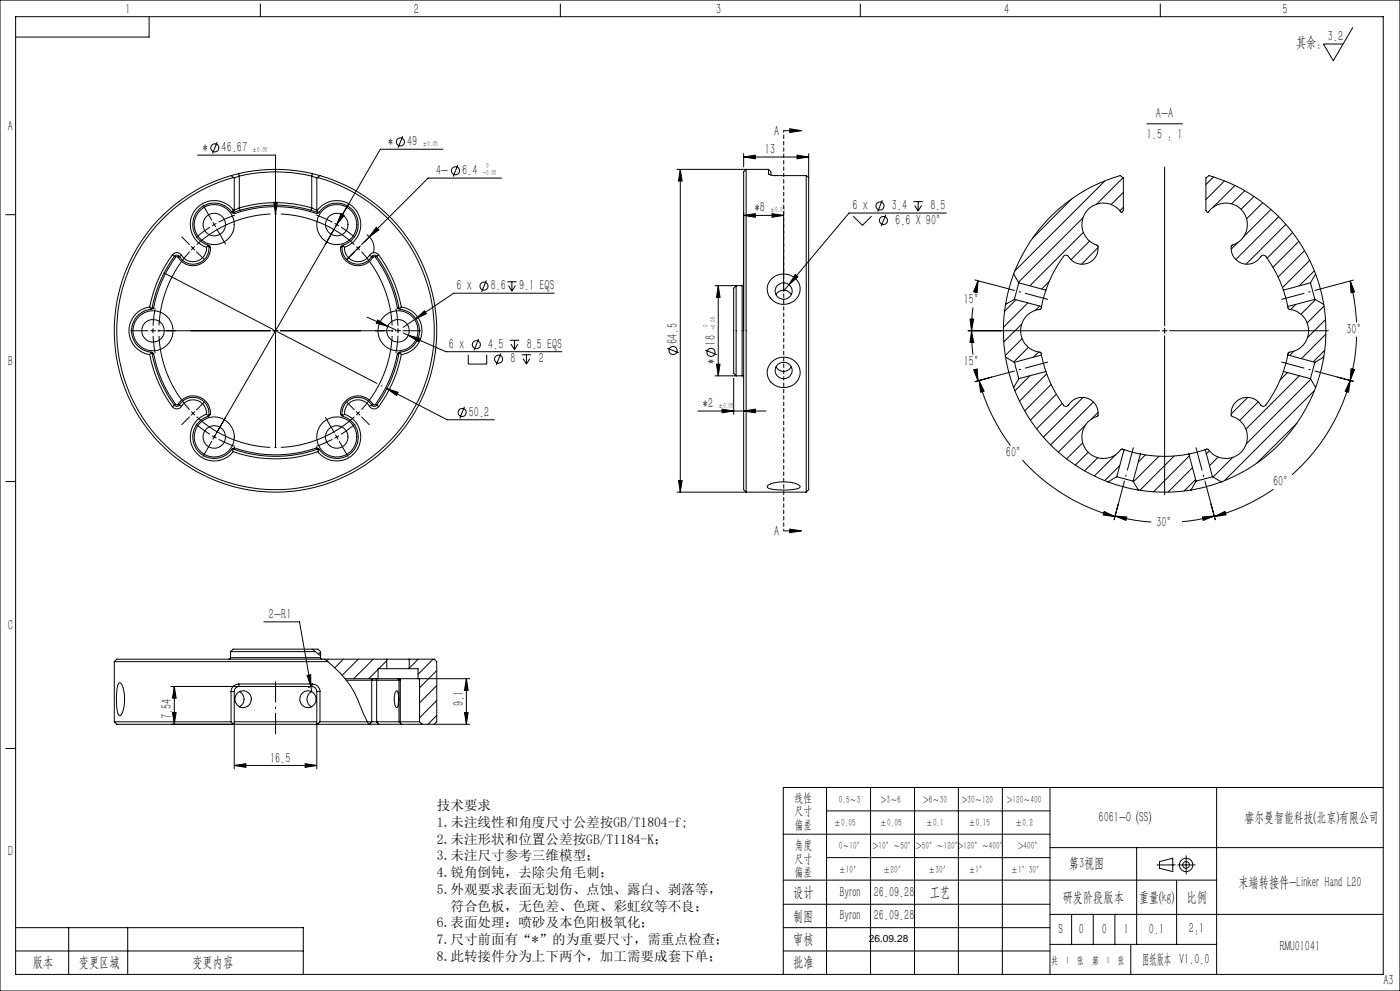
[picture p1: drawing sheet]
<svg xmlns="http://www.w3.org/2000/svg" width="420mm" height="297mm" viewBox="0 0 420 297" stroke-linecap="round" stroke-linejoin="round" font-family="sans-serif">
<g fill="none" stroke="#000" stroke-width=".3">
<path d="M0 0h420v297h-420zM4.7 5h410.3v287h-410.3zM44.7 5v6.1h-40M78.1 1.2v3.8M168.1 1.2v3.8M258.1 1.2v3.8M348.1 1.2v3.8M405.9 8.2l-5.9 10-3-5h5.9M235.1 39.2h5.3M236.9 38.6l3.5 .6-3.5 .5zM344 37.1h10.8M59.3 46.5h23.4v87.6"/>
<path d="M65.2 42.6l-1.5 3.4M69.3 52.6a48.4 48.4 0 0 0-26.1 74.5 48.4 48.4 0 0 0 78.9 0 48.4 48.4 0 0 0-26.1-74.5M69.3 52.6l.8 .6M70.1 53.2a47.6 47.6 0 0 0-26.4 73.3 47.6 47.6 0 0 0 77.9 0 47.6 47.6 0 0 0-26.4-73.3M70.1 53.2l.2 .1M70.3 53.3v9.7M71.6 52l-2.3 .6M71.6 52a48.6 48.6 0 0 1 22.1 0M71.6 52l.2 .8M71.8 52.8l-1.5 .5M71.8 52.8a47.1 47.1 0 0 1 21.7 0M71.8 52.8v9.5"/>
<path d="M93.5 52.8l1.5 .5M93.5 52.8v9.5M93.7 52l2.3 .6M93.7 52l-.2 .8M95 53.3v9.7M95.2 53.2l-.2 .1M96 52.6l-.8 .6M120.8 40.8l-1.4 3.5M132.9 44.7h-18.8l-13.1 22.6M137.3 49.5l-1.3 3.4M150.5 53.4h-22.1l-19.9 19.9M203.1 50.8h27.4"/>
<path d="M204.1 50.8l.5 3.5h-1zM204.1 50.8v96.7M223.1 47.1l3.5-.6v1.1zM223.1 46v4M223.1 47.1h19.5M223.8 50.8v96.7l-.7-.7v-95.3zM230.5 50.8v1.2M230.5 52l.7 .5 1.1 .1h9.6M230.5 50.8l.8 .7v.9M230.5 52l.3 .3M239.1 46.5l3.5 .6-3.5 .5zM241.9 52.6v94.9"/>
<path d="M241.9 52.6l.7 .6M242.6 53.2v93.6l-.7 .7M242.6 46v7.2M321.7 59.4l-12 12.1M331.5 54.2l-27.1 27M336.9 53.3l-7.9 7.9M337 57.6l-3.7 3.7M349.4 50v47.6M364.1 53l-2.3 2.3M367.3 54.2l-5.5 5.6M370.5 55.6l-6.5 6.5M373.4 57.1l-3.9 4"/>
<path d="M376.2 58.9l-3.9 3.8M1.7 64.3h3M51.7 76.4a1.65 1.65 0 0 1 2.8 .1M51.7 76.4a38.8 38.8 0 0 0-6.8 15.6M51.7 76.4l.6 .4M52.3 76.8a37.9 37.9 0 0 0-6.7 15.6M52.3 76.8a.9 .9 0 0 1 1.5 .1M52.3 76.8l.4 .3M52.7 77.1a37.7 37.7 0 0 0-6.6 15.1M52.7 77.1l.4-.2 .3 .2M53.8 76.9l-.4 .2M54.5 76.5l-.7 .4"/>
<path d="M54.5 71l2.3 2.3M57.4 73.9l1 1M58.5 73.9l-1.1 1M58.9 75.5l2.4 2.3M60.9 61.5l2.6 4.5M61.9 74.1a4 4 0 0 1-2.8 4.1 4 4 0 0 1-4.6-1.7M62.5 73.5l.6 .6M62.6 73.6l.1 .2M62.6 73.6l-.7 .5M62.7 73.8a4.8 4.8 0 0 1-3.2 5.1 4.8 4.8 0 0 1-5.7-2M62.7 73.8l.4 .3M63 68.1l-4.2 3.1"/>
<path d="M63.1 74.1a5.2 5.2 0 0 1-3.6 5.3 5.2 5.2 0 0 1-6.1-2.3M63.9 66.7l.8 1.2M64.9 67l-1.3 .7M65 68.6l2.7 4.6M69.6 63.6l.7 .4M69.7 63.7a6.5 6.5 0 0 0-10.6-.2 6.5 6.5 0 0 0 3.5 10.1M69.7 63.7h.1M70 62.9a7.2 7.2 0 0 0-11.6 .2 7.2 7.2 0 0 0 3.5 11M70 62.9l-.3 .8M70 63.7h-.2M70 63.7l.3 .3M70.3 62.8l-.3 .1"/>
<path d="M70.3 63l-.5 .7M70.3 64a37.2 37.2 0 0 1 24.7 0M70.4 64.5l-4.8 2.1M71.8 62.3l-1.5 .7M71.8 62.3a38.5 38.5 0 0 1 21.7 0M71.8 62.3l.2 .7M72 63l-2 .7M72 63a37 37 0 0 1 21.3 0M82.1 60.6h1.1l-.5 3.5zM93.3 63l2 .7M93.5 62.3l1.5 .7M93.5 62.3l-.2 .7"/>
<path d="M94.9 64.5l4.8 2.1M95 63l.1 .2M95.1 63.2a7.2 7.2 0 0 1 11.7-.2 7.2 7.2 0 0 1-3.4 11.1M95.1 63.2l.4 .5M95.3 63.7h.2M95.3 63.7l-.3 .3M95.5 63.7a6.7 6.7 0 0 1 10.5-.5 6.5 6.5 0 0 1-3.3 10.4M95.7 63.6l-.7 .4M100.4 67l.6 .3M101 67.3l.7 .4M101 67.3l-36.7 63.6M101 67.3l-.4 .6"/>
<path d="M101.4 66.7l-.4 .6M102.2 74.1a5.2 5.2 0 0 0 3.7 5.3 5.2 5.2 0 0 0 6-2.3M102.3 64l1 .6-2.3 2.7zM102.3 68.1l4.2 3.1M102.6 73.8a4.8 4.8 0 0 0 3.2 5.1 4.8 4.8 0 0 0 5.7-2M102.6 73.8l-.4 .3M102.7 73.6l-.1 .2M102.7 73.6l.7 .5M102.8 73.5l-.6 .6M103.4 74.1a4 4 0 0 0 2.8 4.1 4 4 0 0 0 4.6-1.7M104.4 61.5l-2.6 4.5M106.9 73.9l.5 .5"/>
<path d="M107.4 74.4l.5 .5M107.4 74.4l-.5 .5M108.1 73.7l-4.1 4.1M110 70.4a4.8 4.8 0 0 1 2 5.5M110.8 76.5l.7 .4M111.5 76.9l.4 .2M112.6 77.1a37.7 37.7 0 0 1 6.6 15.1M112.6 77.1l-.3-.2-.4 .2M112.9 68.1l.8 .8-2.9 2.1zM113 76.8a.9 .9 0 0 0-1.5 .1M113 76.8a37.9 37.9 0 0 1 6.7 15.6M113 76.8l-.4 .3"/>
<path d="M113.6 76.4a1.65 1.65 0 0 0-2.8 .1M113.6 76.4a38.8 38.8 0 0 1 6.8 15.6M113.6 76.4l-.6 .4M223.1 64.6l3.5-.6v1.1zM223.1 63.6v35.5M223.1 64.6h12M231.6 64l3.5 .6-3.5 .5zM235.1 63.6v23.6l19.6-23.4h29.2M255.9 64.8l2.8 2.8 2.8-2.8M264.7 60l-1.4 3.5M265.7 64.3l-1.4 3.5M274 60.4h2.8"/>
<path d="M274.4 61.6l1 1.6M275.4 60.4v2.8M276.5 61.6l-1.1 1.6M324.9 65.3l-19.4 19.3M325 69.6l-16 16.1M326.9 72.2l-5.6 5.6M329.4 74.2l-5 5M337 62.1l-1 1.1M371.4 72.6l-2 2.1M378.8 60.7l-4.8 4.9M381.3 62.8l-8.2 8.1M383.6 64.9l-12.9 12.9"/>
<path d="M385.8 67.2l-12 12M387.8 69.7l-7.7 7.7M389.7 72.3l-7.8 7.8M391.4 75.1l-8 7.9M392.9 78l-8.2 8.2M39.2 99.1h5.2M44.9 92a7.2 7.2 0 0 0-6.2 7.1 7.2 7.2 0 0 0 6.2 7.2M44.9 92l.6 .6M45.2 99.1h1.4M45.5 92.6a6.5 6.5 0 0 0-6.1 6.5 6.5 6.5 0 0 0 6.1 6.6M45.6 92.4l-.1 .2M45.9 98.4v1.5"/>
<path d="M46.1 92.2l-.5 .2M46.1 92.2l-.8 .5M46.5 92.4l-.6 5.2M47.4 99.1h33.7M49.2 81.8l32.8 17M81.9 99.1h1.5M83.3 99.5l29.8 15.4M84.1 99.1h33.8M110.1 95.1l6.2 2.7M113.3 95.9l3 1.9-3.4-.9zM116.3 97.8l2.4 1M118.6 99.1h1.6"/>
<path d="M118.8 92.4l.6 5.2M119.2 92.2l.8 .5M119.2 92.2l.5 .2M119.4 98.4v.7M119.4 99.1v.8M119.7 99l-.3 .1M119.7 92.4l.1 .2M119.8 92.6a6.5 6.5 0 0 1 6.1 6.5 6.5 6.5 0 0 1-6.1 6.6M120.4 92a7.2 7.2 0 0 1 6.2 7.1 7.2 7.2 0 0 1-6.2 7.2M120.4 92l-.6 .6M120.9 99.1h5.3M121 99.8l1.5 .7"/>
<path d="M124.7 95.5l2.7-2.4 .6 .9zM145.9 84l-1.4 3.5M152.2 84.5h2.7M152.5 85.6l1.1 1.6M153.6 84.5v2.7M154.6 85.6l-1 1.6M166.3 87.9h-30.2l-15.2 10.2M214.5 85.6h8.1M215.5 85.6l.5 3.5h-1.1zM215.5 85.6v27M220.8 85.6v27l-.7-.7v-25.5zM222.6 85.6v27"/>
<path d="M223.1 85.2l-.5 .4M231.7 83.3a5 5 0 0 1 5.3-.9 5 5 0 0 1 3 4.5 4.9 4.9 0 0 1-5.4 4.3 4.9 4.9 0 0 1-4.4-5.4 4.8 4.8 0 0 1 1.5-2.5zM232.9 88.3a2.57 2.57 0 0 1 4.5 0M238.5 82.3l.9 .7-2.7 2.3zM290.4 99.1h57.5M291 95.6h1.1l-.6 3.5zM291.5 99.1l.6 3.5-1.1 .1zM291.5 99.1l.4 7.2M291.9 92.1l-.4 7M292.5 83.9l5 1.3M293.4 84.1l-.2 3.6-1.1-.3zM293.4 84.1l-.8 3.7"/>
<path d="M301.7 91.2a49.5 49.5 0 0 0 0 15.8M304.1 82.1v.2a47.8 47.8 0 0 0-2.4 8.9M304.1 82.1a48.4 48.4 0 0 1 32-29.5l.9 .7v9.7l-.5 .7a6.5 6.5 0 0 0-10.7-.1 6.5 6.5 0 0 0 3.6 10.1 4.8 4.8 0 0 1-3.4 5.3 4.8 4.8 0 0 1-5.7-2.4l-.9-.1a33.4 33.4 0 0 0-5.6 10.5M304.1 82.1l1.5 2.7M304.3 89.7l-2.6 1.5M304.3 89.7l8.2 2.2M304.8 89.8l-3.4 3.5M305.6 84.8l-1.3 4.9M305.6 84.8l8.2 2.2M306.5 97.1l-5.4 5.4M308.4 90.8l-7.4 7.3M311.9 91.7l-1.3 1.3"/>
<path d="M312.5 91.9l-.2 .6a6.6 6.6 0 0 0-4.5 10.9 10.1 10.1 0 0 0 4.5 2.3l.2 .7M313.8 87l-1.3 4.9M314.7 84.4l-2.2 2.2M348.7 99.1h1.4M349.4 98.4v1.5M350.9 99.1h47.6M385 87l1.3 4.9M386.3 91.9l.2 .6a6.6 6.6 0 0 1 4.4 10.9 10.1 10.1 0 0 1-4.4 2.3l-.2 .7M388.7 91.2l-1.5 1.6M393.1 84.8l1.4 4.9M393.1 84.8l-8.1 2.2M394.3 81.2l-4.5 4.5"/>
<path d="M394.5 89.7l2.6 1.5M394.5 89.7l-8.2 2.2M394.7 89.8l-4.4 4.4M394.7 82.1v.2a47.4 47.4 0 0 1 2.4 8.9M394.7 82.1a48.4 48.4 0 0 0-32-29.5l-.9 .7v9.7l.5 .7a6.5 6.5 0 0 1 10.7-.1 6.5 6.5 0 0 1-3.6 10.1 4.8 4.8 0 0 0 3.3 5.3 4.8 4.8 0 0 0 5.8-2.4l.9-.1a33.4 33.4 0 0 1 5.6 10.5M394.7 82.1l-1.6 2.7M397.1 91.2a49.5 49.5 0 0 1 0 15.8M397.2 91.8l-5.1 5M397.7 95.8l-5.4 5.4M405.1 84.2l1.3 3.3-1.1 .2zM405.1 84.2l1.2 5.6 .7 6.8M406 84l-4.7 1.2"/>
<path d="M44.9 106.3a38.5 38.5 0 0 0 6.8 15.6M45.3 105.5l.8 .5M45.5 105.7l.1 .2M45.5 105.7l-.6 .6M45.6 105.9a38.1 38.1 0 0 0 6.7 15.5M45.6 105.9l.5 .1M45.9 100.6l.6 5.2M46.1 106a37.3 37.3 0 0 0 6.6 15.2M114.4 115.6l.2 .1M116 116.4h.1M116.1 116.4l3.4 1.2-.5 .9zM116.1 116.4l18 9.4h14.2"/>
<path d="M119.2 106a37.3 37.3 0 0 1-6.6 15.2M119.4 100.6l-.6 5.2M119.7 105.9a38.1 38.1 0 0 1-6.7 15.5M119.7 105.9l-.5 .1M119.8 105.7l-.1 .2M119.8 105.7l.6 .6M120 105.5l-.8 .5M120.4 106.3a38.5 38.5 0 0 1-6.8 15.6M122.5 100.5l3.4 .9-.4 1zM122.5 100.5l11.3 4.9h34.8M140.5 106.3v2.8h5.5v-2.8M143.6 101.6l-1.4 3.4"/>
<path d="M150.3 105.9l-1.4 3.5M153 102h2.7M153.3 103.1l1 1.7M154.3 102v2.8M155.4 103.1l-1.1 1.7M156.6 106.3h2.7M156.9 107.5l1 1.6M157.9 106.3v2.8M159 107.5l-1.1 1.6M200.2 104.4l3.5 1.4M211.6 104.9l3.4 1.4M214.5 112.6h8.1"/>
<path d="M214.9 109.1h1.1l-.5 3.5zM220.1 113.4v10.8M222.6 112.6l.5 .5M231.5 108.5a4.9 4.9 0 0 1 6-.9 4.9 4.9 0 0 1 2.2 5.6 5 5 0 0 1-5.3 2.9 5 5 0 0 1-4.2-4.3 4.5 4.5 0 0 1 1.3-3.3zM232.8 109.9a2.53 2.53 0 0 0 2.3 1.4 2.53 2.53 0 0 0 2.2-1.3M292.1 110.8l1.1-.2 .2 3.5zM292.6 110.6l.8 3.5M292.7 114.3l4.8-1.3-5 1.4M293.7 114l1.5 3.3-1 .2zM293.7 114a57.3 57.3 0 0 0 9.4 19.6M301.7 107v.1a45.3 45.3 0 0 0 2.4 9v.1M301.7 107l2.6 1.6"/>
<path d="M304.1 116.2a48.5 48.5 0 0 0 28.3 28.2M304.3 108.6l1.3 4.9M305.6 113.5l-1.5 2.7M306.6 101.5l-5 5M308.5 104.1l-4.4 4.4M309 112.6l-4.5 4.5M311.6 105.5l-1.5 1.5M312.5 106.4l1.3 4.9M312.5 106.4l-8.2 2.2M313.8 111.3a33.7 33.7 0 0 0 5.6 10.4h.9a4.8 4.8 0 0 1 5.8-2.4 4.8 4.8 0 0 1 3.1 5.4 6.5 6.5 0 0 0-3.4 10.1 6.5 6.5 0 0 0 10.7-.2l.7 .2M313.8 111.3l-8.2 2.2M314 112l-8.1 8.2"/>
<path d="M315.3 115.2l-7.9 8M316.9 118.1l-7.8 7.8M324.9 119.1l-11.9 11.9M349.4 100.6v47.7M374.3 119.1l-4.9 5M385 111.3a33.7 33.7 0 0 1-5.6 10.4h-.9a4.8 4.8 0 0 0-5.8-2.4 4.8 4.8 0 0 0-3.2 5.4 6.5 6.5 0 0 1 3.5 10.1 6.5 6.5 0 0 1-10.7-.2l-.7 .2M385 111.3l8.1 2.2M386.3 111.7l-2.3 2.2M386.3 106.4l-1.3 4.9M386.3 106.4l8.2 2.2M388.2 105.3l-1.3 1.2M389.8 112.6l-16 16"/>
<path d="M393.1 113.5l1.6 2.7M393.2 113.7l-19.3 19.3M394.3 117l-27 27.1M394.5 108.6l-1.4 4.9M394.7 116.2a48.5 48.5 0 0 1-28.3 28.2M397.1 107v.1a46 46 0 0 1-2.4 9v.1M397.1 107l-2.6 1.6M397.4 105l-3.4 3.4M397.8 100.2l-7.4 7.3M405.1 114l-.5 3.5-1.1-.2zM405.1 114a57.9 57.9 0 0 1-17.5 28.3M405.3 110.5l1.1 .3-1.3 3.2z"/>
<path d="M406 114.3l-4.7-1.3 4.7 1.3M407 100.9l-.6 6.6-1.3 6.5M52.3 121.4l-.6 .5M52.7 121.2l-.4 .2M53.4 121.1l.4 .3M53.4 121.1a5.2 5.2 0 0 1 6.1-2.2 5.2 5.2 0 0 1 3.6 5.2M53.4 121.1l-.3 .3-.4-.2M53.8 121.4a4.8 4.8 0 0 1 5.7-2.1 4.8 4.8 0 0 1 3.2 5.1M53.8 121.4a.88 .88 0 0 1-1.5 0M53.8 121.4l.7 .4M54.5 121.8a4 4 0 0 1 4.6-1.8 4 4 0 0 1 2.8 4.1M54.5 121.8a1.67 1.67 0 0 1-2.8 .1"/>
<path d="M56.8 125l-2.3 2.3M57.4 123.4l1.1 1M58.4 123.4l-1 1M58.8 127.1l4.2 3.1M61.3 120.5l-2.4 2.3M61.9 124.1a7.2 7.2 0 0 0-3.5 11 7.2 7.2 0 0 0 11.6 .3M61.9 124.1l.7 .6M62.6 124.7a6.5 6.5 0 0 0-3.6 10 6.5 6.5 0 0 0 10.7-.1M62.7 124.4l-.1 .3M63.1 124.1l-.4 .3M63.1 124.1l-.6 .7M63.5 132.3l-2.6 4.5"/>
<path d="M63.6 130.6l.7 .3M64.3 130.9l.6 .4M64.3 130.9l-.4 .7M64.7 130.3l-.4 .6M65.6 131.7l4.8 2.1M67.7 125.1l-2.7 4.5M69.7 134.6h.3M69.7 134.6l.3 .8M70 135.4a38.3 38.3 0 0 0 25.4 0M70 134.6a37.3 37.3 0 0 0 25.3 0M70.3 134.2l-.7 .5M70.3 134.2l-.3 .4"/>
<path d="M70.3 134.2a37.2 37.2 0 0 0 24.7 0M95 134.2l.3 .4M95 134.2l.7 .5M95.3 134.6h.3M95.6 134.6l-.2 .8M97.6 125.1l2.7 4.5M99.7 131.7l-4.8 2.1M100.6 130.3l.4 .6M101 130.9l-.6 .4M101 130.9l.4 .7M101.7 130.6l-.7 .3M101.8 132.3l2.6 4.5"/>
<path d="M102.2 124.1l.6 .7M102.2 124.1l.4 .3M102.6 124.4l.1 .3M102.7 124.7a6.5 6.5 0 0 1 3.6 10 6.5 6.5 0 0 1-10.7-.1M103.4 124.1a7.2 7.2 0 0 1 3.5 11 7.2 7.2 0 0 1-11.5 .3M103.4 124.1l-.7 .6M104 120.5l2.3 2.3M106.5 127.1l-4.2 3.1M106.9 123.4l.5 .5M107.4 123.9l-.5 .5M107.4 123.9l.5 .5M107.9 123.4l-.5 .5"/>
<path d="M108.5 125l2.3 2.3M110.8 121.8a1.67 1.67 0 0 0 2.8 .1M110.8 121.8a4 4 0 0 0-4.6-1.8 4 4 0 0 0-2.8 4.1M111.5 121.4a.88 .88 0 0 0 1.5 0M111.5 121.4a4.8 4.8 0 0 0-5.6-2.1 4.8 4.8 0 0 0-3.3 5.1M111.5 121.4l-.7 .4M111.9 121.1l-.4 .3M111.9 121.1a5.2 5.2 0 0 0-6.1-2.2 5.2 5.2 0 0 0-3.6 5.2M111.9 121.1l.4 .3 .3-.2M112.6 121.2l.4 .2M113 121.4l.6 .5M139.3 121.9l-1.4 3.5"/>
<path d="M209.3 123.2h20.5M216.6 122.6l3.5 .6-3.5 .5zM223.1 123.2l3.5-.6v1.1zM306.7 137.9a57.8 57.8 0 0 0 27.8 16.9M318.7 120.9l-7.7 7.6M324.8 132.7l-4.8 4.8M325.7 127.3l-8.2 8.2M326.5 135.5l-3.9 3.9M328 120.5l-12.8 12.8M329.3 137.2l-3.9 3.9M329.4 123.6l-2 2M334.8 136.2l-6.5 6.5"/>
<path d="M335.9 139.6l-4.5 4.4M337.2 134.8l4.9 1.3M337.2 134.8l-2.2 8.1M342.1 136.1a37.8 37.8 0 0 0 14.6 0M342.1 136.1l-2.2 8.1M343.6 136.3l-2.1 2.2M347.7 136.7l-7.7 7.7M352.2 136.7l-10.2 10.2M356.7 136.1l2.1 8.1M356.8 136.6l-10.8 10.8M361.6 134.8l-4.9 1.3M361.6 134.8l2.1 8.1"/>
<path d="M362.8 135.1l-.9 .9M365.4 137l-2.5 2.6M369.8 137.1l-5.9 5.9M377.5 120.4l-5.6 5.6M389.1 126.8l-12.1 12M1.7 144.3h3M203.1 147.5h38.8M203.6 144h1l-.5 3.5zM230.4 145.5a11 11 0 0 1 9.5 0l.1 .4a5.7 5.7 0 0 1-3.9 1 13 13 0 0 1-5.8-.8zM235.1 159.1h5.3M236.9 158.6l3.5 .5-3.5 .6zM331.3 153.3l3.2 1.5-3.5-.5z"/>
<path d="M332.4 144.4l4.4 1.4 4.7 1.1M334.3 155.6l1.2-4.6-1.3 4.8M334.5 154.7l3.5 .2-.2 1.1zM334.5 154.7l5.4 1.1 5.5 .7M335 142.9l4.9 1.3M335 142.9l-2.6 1.5M339.9 144.2l1.6 2.7M341.5 146.9a49.5 49.5 0 0 0 15.8 0M357.8 140.2l-7.4 7.3M358.7 143.7l-3.5 3.4M358.8 144.2l-1.5 2.7M360.8 154.9l3.5-.2-3.3 1.3z"/>
<path d="M363.7 142.9l-4.9 1.3M363.7 142.9l2.7 1.5M364.3 154.7l-5.4 1.1-4.3 .5M364.3 154.8l3.2-1.5 .3 1zM364.5 155.6l-1.2-4.6 1.3 4.8M366.4 144.4l-4.8 1.5-4.3 1M382.1 146.6a56.9 56.9 0 0 1-17.8 8.2M34.3 198.3h64.1M34.3 198.3v18M69.1 197.1l-.4 .5M69.1 195.3h25.5M69.1 197.1h27.1"/>
<path d="M69.1 195.3v1.8M79.2 186.4h10.7l3.4 19.4M93.7 194.6h1.7l.8 .7v1.8M93.7 194.6h-23.8l-.8 .7M93.7 194.6l.9 .7M94.6 195.3l1.6 1.2M96.2 197.1l.4 .5M96.2 195.4l-.7 .6M97.4 197.6h-62.4l-.7 .7M97.4 197.6l1 .7M97.4 197.6h18.6M98.4 198.3a29.7 29.7 0 0 1 9.8 13.6l2 4.4"/>
<path d="M98.5 197.6l-.5 .4M103 197.6l-2.6 2.5M107.5 197.6l-4.8 4.8M112 197.6l-5.9 5.8M116 197.6h6.8M116 198l-2.4 2.4M116 197.6v2.8M122.8 197.6h7.5l.7 .7v18l-.7 .8M122.8 197.6v2.8M125.4 197.6l-2.6 2.6M129.9 197.6l-4.5 4.5M34.3 216.3h35"/>
<path d="M34.3 216.3l.7 .8h35.1M35.6 204.9l.6-.2a10.4 10.4 0 0 1 .7 8.4l-.2 .5a.92 .92 0 0 1-.9 .9 5.5 5.5 0 0 1-.8-4 14.2 14.2 0 0 1 .6-5.6zM51.3 217.1h18.7M51.3 205.7h20.5M51.8 213.6h1l-.5 3.5zM52.3 205.7l.5 3.5h-1zM52.3 205.7v11.4M69.3 207.3v9M69.3 207.3h1M69.3 216.3l.8 .8M70.1 217.1h25.1M70.3 216.3h24.7"/>
<path d="M70.3 207.3v23.1M71.6 205h22.1M71.6 205a2.23 2.23 0 0 0-2.3 2.3M71.6 205l.2 .7M71.8 205.7h21.7M71.8 205.7a1.49 1.49 0 0 0-1.5 1.6M71.9 207.3a2.61 2.61 0 0 1-.1 4.5M92.1 202.4l1.1-.2 .1 3.6zM93.3 205.8l.2 1.5M93.5 207.3a2.57 2.57 0 0 0 0 4.5M93.5 205.7a1.57 1.57 0 0 1 1.5 1.6M93.5 205.7l-1 .5"/>
<path d="M93.7 205a2.23 2.23 0 0 1 2.3 2.3M93.7 205l-.2 .7M95 207.3v23.1M95 207.3h1M95.2 217.1h15.4M96 216.3h14.2M96 207.3v9M96 216.3l-.8 .8M103.6 203.4h9.8M103.9 203.9h7.6M110.2 216.3h1.3M110.2 216.3l.4 .8"/>
<path d="M110.6 217.1h.2M110.8 217.1h2.8M111.5 203.9h1.5M111.5 216.3h1.5M111.5 203.9v12.4M111.5 216.3l-.7 .8M111.9 203.4l-.4 .5M112.6 203.4l.4 .5M113 216.3h6.7M113 203.9h6.7M113 216.3l.6 .8M113 203.9v12.4"/>
<path d="M113.4 203.4h12M113.4 200.6l-2.8 2.8M113.6 217.1h6.8M116 200.4h6.8M116 200.4h-2.6v3M118.8 207.1l.2-.1a6.3 6.3 0 0 1 .2 5.1h-.2a5.3 5.3 0 0 1-.2-5zM119.2 203.4l.5 .5M119.7 203.9h.4M119.7 216.3l.1 .1M119.7 203.9v12.4M119.8 216.4l.6 .7M120 203.4l.1 .5"/>
<path d="M120.1 216.3h5.8M120.1 216.3l-.3 .1M120.1 203.9v12.4M120.4 217.1h6.2M122.8 200.4h2.6v3M125.4 203.4h15.5M125.9 203.4v12.9M125.9 216.3l.7 .8M126.6 217.1h14.3M131 201l-5.1 5.1M131 205.5l-5.1 5.1M131 209.9l-5.1 5.2"/>
<path d="M131 214.4l-2.6 2.7M139.3 213.6h1.1l-.5 3.5zM139.9 203.4l.5 3.5h-1.1zM139.9 203.4v13.7M1.7 224.3h3M70.3 229.4l3.5-.5v1.1zM70.3 229.4h24.7M91.5 228.9l3.5 .5-3.5 .6zM248 236v56M261.2 236v56M274.4 236v56M287.5 236v56"/>
<path d="M300.7 236v56M315 236v56M365 236v56M415 236h-180v56M235 250h80M248 257h67M248 243h67M315 254h100M341 254v29M4.7 278h86.3v14M20.6 278v14M38.3 278v14"/>
<path d="M235 263.8h130M235 278h80M235 271h80M315 274h100M321.5 274v9M328 274v9M334.5 274v9M353 264v19M4.7 285h86.3M235 285h80M315 283h50M339.2 283v9"/>
<circle cx="64.5" cy="44.3" r="1.2"/>
<circle cx="120.1" cy="42.5" r="1.21"/>
<circle cx="136.6" cy="51.2" r="1.22"/>
<circle cx="64.3" cy="67.3" r="6"/>
<circle cx="64.3" cy="67.3" r="3.4"/>
<circle cx="101" cy="67.3" r="3.4"/>
<circle cx="101" cy="67.3" r="6"/>
<circle cx="264" cy="61.7" r="1.22"/>
<circle cx="265" cy="66.1" r="1.21"/>
<circle cx="45.9" cy="99.1" r="6"/>
<circle cx="45.9" cy="99.1" r="3.4"/>
<circle cx="119.4" cy="99.1" r="6"/>
<circle cx="119.4" cy="99.1" r="3.4"/>
<circle cx="145.2" cy="85.8" r="1.21"/>
<circle cx="235.1" cy="87.2" r="2.52"/>
<circle cx="142.9" cy="103.3" r="1.21"/>
<circle cx="149.6" cy="107.6" r="1.2"/>
<circle cx="201.9" cy="105.1" r="1.2"/>
<circle cx="213.3" cy="105.6" r="1.22"/>
<circle cx="235.1" cy="111" r="2.5"/>
<circle cx="64.3" cy="131" r="6"/>
<circle cx="64.3" cy="131" r="3.4"/>
<circle cx="101" cy="131" r="3.4"/>
<circle cx="101" cy="131" r="6"/>
<circle cx="138.6" cy="123.6" r="1.2"/>
<circle cx="72.9" cy="209.6" r="2.51"/>
<circle cx="92.3" cy="209.6" r="2.49"/>
</g>
<path d="M56.9 75.4a35 35 0 0 0 0 47.4M106.3 73.3a35 35 0 0 0-47.3 0M59 124.9a35 35 0 0 0 47.3 0M108.5 122.8a35 35 0 0 0 0-47.4" fill="none" stroke="#000" stroke-width=".3" stroke-dasharray="30.5 1.3 .6 1.3" stroke-dashoffset="6.1" stroke-linecap="butt"/>
<g fill="none" stroke="#0a0605" stroke-width=".3">
<path d="M347.1 259.2h5.5M347.8 258.2l4-1v4l-4-1zM353.3 259.2h5.2M355.8 256.5v5.5"/>
<circle cx="355.8" cy="259.2" r="1"/>
<circle cx="355.8" cy="259.2" r="2"/>
</g>
<path d="M235.1 39.1v120" fill="none" stroke="#000" stroke-width=".3" stroke-dasharray="1.3 .6" stroke-dashoffset=".7" stroke-linecap="butt"/>
<path d="M314.4 89.7l-16.9-4.5M384.4 89.7l16.9-4.5M314.4 108.5l-16.9 4.5M384.4 108.5l16.9 4.5M340 134.1l-4.5 16.9M358.8 134.1l4.5 16.9" fill="none" stroke="#000" stroke-width=".3" stroke-dasharray="30.5 1.3 .6 1.3" stroke-dashoffset="23.3" stroke-linecap="butt"/>
<path d="M82.7 220v-15.8" fill="none" stroke="#000" stroke-width=".3" stroke-dasharray="30.5 1.3 .6 1.3" stroke-dashoffset="24.2" stroke-linecap="butt"/>
<g fill="#000">
<path d="M236.9 38.6l3.5 .6-3.5 .5zM236.9 158.6l3.5 .5-3.5 .6z"/>
<path d="M102.3 64l-1.3 3.3 2.3-2.7zM112.9 68.1l-2.1 2.9 2.9-2.1zM82.1 60.6l.6 3.5 .5-3.5zM116.1 116.4l2.9 2.1 .5-.9zM124.7 95.5l3.3-1.5-.6-.9zM113.3 95.9l-.4 1 3.4 .9zM122.5 100.5l3 1.9 .4-1zM70.3 229.4l3.5-.5v1.1zM91.5 228.9l3.5 .5-3.5 .6zM92.1 202.4l1.2 3.4-.1-3.6zM216.6 122.6l3.5 .6-3.5 .5zM223.1 123.2l3.5-.6v1.1zM238.5 82.3l-1.8 3 2.7-2.3zM223.1 47.1l3.5-.6v1.1zM239.1 46.5l3.5 .6-3.5 .5zM293.4 84.1l-.2 3.6-1.1-.3zM291 95.6h1.1l-.6 3.5zM291.5 99.1l.6 3.5-1.1 .1zM292.1 110.8l1.1-.2 .2 3.5zM293.7 114l1.5 3.3-1 .2zM331.3 153.3l3.2 1.5-3.5-.5zM334.5 154.7l3.5 .2-.2 1.1zM360.8 154.9l3.5-.2-3.3 1.3zM364.3 154.8l3.2-1.5 .3 1zM405.1 114l-.5 3.5-1.1-.2zM405.3 110.5l1.1 .3-1.3 3.2zM405.1 84.2l1.3 3.3-1.1 .2z"/>
<path d="M231.6 64l3.5 .6-3.5 .5zM223.1 64.6l3.5-.6v1.1z"/>
<path d="M215.5 85.6l.5 3.5h-1.1zM214.9 109.1h1.1l-.5 3.5z"/>
<path d="M51.8 213.6h1l-.5 3.5zM52.3 205.7l.5 3.5h-1zM139.3 213.6h1.1l-.5 3.5zM139.9 203.4l.5 3.5h-1.1zM203.6 144h1l-.5 3.5zM204.1 50.8l.5 3.5h-1z"/>
</g>
<g font-size="4.4">
<text x="37.7" y="4.1">1</text>
<text x="124.2" y="4.1">2</text>
<text x="214.9" y="4.1">3</text>
<text x="301.2" y="4.1">4</text>
<text x="384.7" y="4.1">5</text>
<text x="388.8" y="14.1">其余：</text>
<text x="398.4" y="12.3">3.2</text>
<text x="346.8" y="35.4">A-A</text>
<text x="2.3" y="39.3">A</text>
<text x="232.2" y="40.6">A</text>
<text x="344" y="41.6">1.5 : 1</text>
<text x="60.8" y="45.6">*</text>
<text x="66.5" y="45.6">46.67</text>
<text x="116.5" y="43.8">*</text>
<text x="122.1" y="43.8">49</text>
<text x="229.5" y="46.2">13</text>
<text x="130.9" y="52.5">4-</text>
<text x="138.7" y="52.5">6.4</text>
<text x="226.4" y="63.7">*8</text>
<text x="255.8" y="63">6 x</text>
<text x="267.5" y="63">3.4</text>
<text x="279.1" y="63">8.5</text>
<text x="268.6" y="67.4">6.6 X 90°</text>
<text x="137" y="87">6 x</text>
<text x="147.2" y="87">8.6</text>
<text x="155.7" y="87">9.1 EQS</text>
<text x="289.1" y="91.2">15°</text>
<text x="404" y="100">30°</text>
<text x="134.7" y="104.6">6 x</text>
<text x="146.5" y="104.6">4.5</text>
<text x="158" y="104.6">8.5 EQS</text>
<text x="203.2" y="103" transform="rotate(-90 203.2 103)">64.5</text>
<text x="214.6" y="103.6" transform="rotate(-90 214.6 103.6)">18</text>
<text x="2.3" y="109.6">B</text>
<text x="153.1" y="108.9">8</text>
<text x="161.6" y="108.9">2</text>
<text x="214.6" y="109.2" transform="rotate(-90 214.6 109.2)">*</text>
<text x="289.2" y="109.7">15°</text>
<text x="140.7" y="124.9">50.2</text>
<text x="210.9" y="122.3">*2</text>
<text x="301.8" y="137">60°</text>
<text x="381.9" y="145.7">60°</text>
<text x="232.2" y="160.6">A</text>
<text x="346.9" y="157.9">30°</text>
<text x="80.7" y="185.5">2-R1</text>
<text x="2.3" y="188.9">C</text>
<text x="51.4" y="215.5" transform="rotate(-90 51.4 215.5)">7.54</text>
<text x="139" y="211.6" transform="rotate(-90 139 211.6)">9.1</text>
<text x="81" y="228.5">16.5</text>
<text x="329.6" y="246.3">6061-O (SS)</text>
<text x="2.3" y="256.5">D</text>
<text x="320.6" y="260.1">第3视图</text>
<text x="237.9" y="268.9">设计</text>
<text x="251.8" y="268.9">Byron</text>
<text x="262.1" y="268.9">26.09.28</text>
<text x="278.9" y="268.9">工艺</text>
<text x="371.5" y="265.9">末端转接件-Linker Hand L20</text>
<text x="237.9" y="275.9">制图</text>
<text x="251.8" y="275.6">Byron</text>
<text x="262.1" y="275.6">26.09.28</text>
<text x="318.8" y="270.4">研发阶段版本</text>
<text x="341.6" y="270.4">重量(kg)</text>
<text x="355.9" y="270.4">比例</text>
<text x="317.6" y="279.9">S</text>
<text x="323.6" y="280">0</text>
<text x="330.5" y="279.9">0</text>
<text x="337.2" y="279.9">1</text>
<text x="344.7" y="279.9">0.1</text>
<text x="356.7" y="279.6">2:1</text>
<text x="237.9" y="282.9">审核</text>
<text x="383.9" y="284.9">RMU01041</text>
<text x="9.9" y="289.9">版本</text>
<text x="23.7" y="289.9">变更区域</text>
<text x="57.7" y="289.9">变更内容</text>
<text x="237.9" y="289.9">批准</text>
<text x="342.6" y="288.9">图纸版本 V1.0.0</text>
<text x="415" y="295.1">A3</text>
</g>
<text font-size="4.2" x="373.4" y="246.3">睿尔曼智能科技(北京)有限公司</text>
<g font-size="4.1">
<text x="131.1" y="242.9">技术要求</text>
<text x="131.1" y="247.9">1.未注线性和角度尺寸公差按GB/T1804-f;</text>
<text x="131.1" y="252.9">2.未注形状和位置公差按GB/T1184-K；</text>
<text x="131.1" y="257.9">3.未注尺寸参考三维模型；</text>
<text x="131.1" y="262.9">4.锐角倒钝，去除尖角毛刺；</text>
<text x="131.1" y="267.9">5.外观要求表面无划伤、点蚀、露白、剥落等，</text>
<text x="135.1" y="272.9">符合色板，无色差、色斑、彩虹纹等不良；</text>
<text x="131.1" y="277.9">6.表面处理：喷砂及本色阳极氧化；</text>
<text x="131.1" y="282.9">7.尺寸前面有“*”的为重要尺寸，需重点检查；</text>
<text x="131.1" y="287.9">8.此转接件分为上下两个，加工需要成套下单；</text>
</g>
<g font-size="3.8">
<text x="238.4" y="240.3">线性</text>
<text x="238.4" y="244.3">尺寸</text>
<text x="238.4" y="248.3">偏差</text>
<text x="238.4" y="254.6">角度</text>
<text x="238.4" y="258.6">尺寸</text>
<text x="238.4" y="262.6">偏差</text>
</g>
<text font-size="3.2" x="315.3" y="288.9">共 1 张 第 1 张</text>
<g font-size="3.1">
<text x="251.6" y="240.8">0.5～3</text>
<text x="264.2" y="240.8">&gt;3～6</text>
<text x="277" y="240.8">&gt;6～30</text>
<text x="288.6" y="240.8">&gt;30～120</text>
<text x="302" y="240.8">&gt;120～400</text>
<text x="250.1" y="247.6">±0.05</text>
<text x="264" y="247.6">±0.05</text>
<text x="277.7" y="247.6">±0.1</text>
<text x="290.5" y="247.6">±0.15</text>
<text x="304.5" y="247.6">±0.2</text>
<text x="251.6" y="254.6">0～10°</text>
<text x="261.9" y="254.6">&gt;10°～50°</text>
<text x="274.9" y="254.6">&gt;50°～120°</text>
<text x="287.4" y="254.6">&gt;120°～400°</text>
<text x="305.4" y="254.6">&gt;400°</text>
<text x="251.6" y="261.6">±10′</text>
<text x="265" y="261.6">±20′</text>
<text x="278.5" y="261.6">±30′</text>
<text x="290.5" y="261.6">±1°</text>
<text x="303.2" y="261.6">±1°30′</text>
</g>
<text font-size="3" x="260.6" y="282.4">26.09.28</text>
<g font-size="2.2">
<text x="75.7" y="45.6">±0.05</text>
<text x="126.7" y="43.8">±0.05</text>
<text x="144.8" y="52.5">-0.05</text>
<text x="145.9" y="50.3">0</text>
<text x="231" y="63.7">±0.05</text>
<text x="212.4" y="97.9" transform="rotate(-90 212.4 97.9)">0</text>
<text x="214.6" y="99" transform="rotate(-90 214.6 99)">-0.05</text>
<text x="215.5" y="122.3">±0.05</text>
</g>
</svg>
